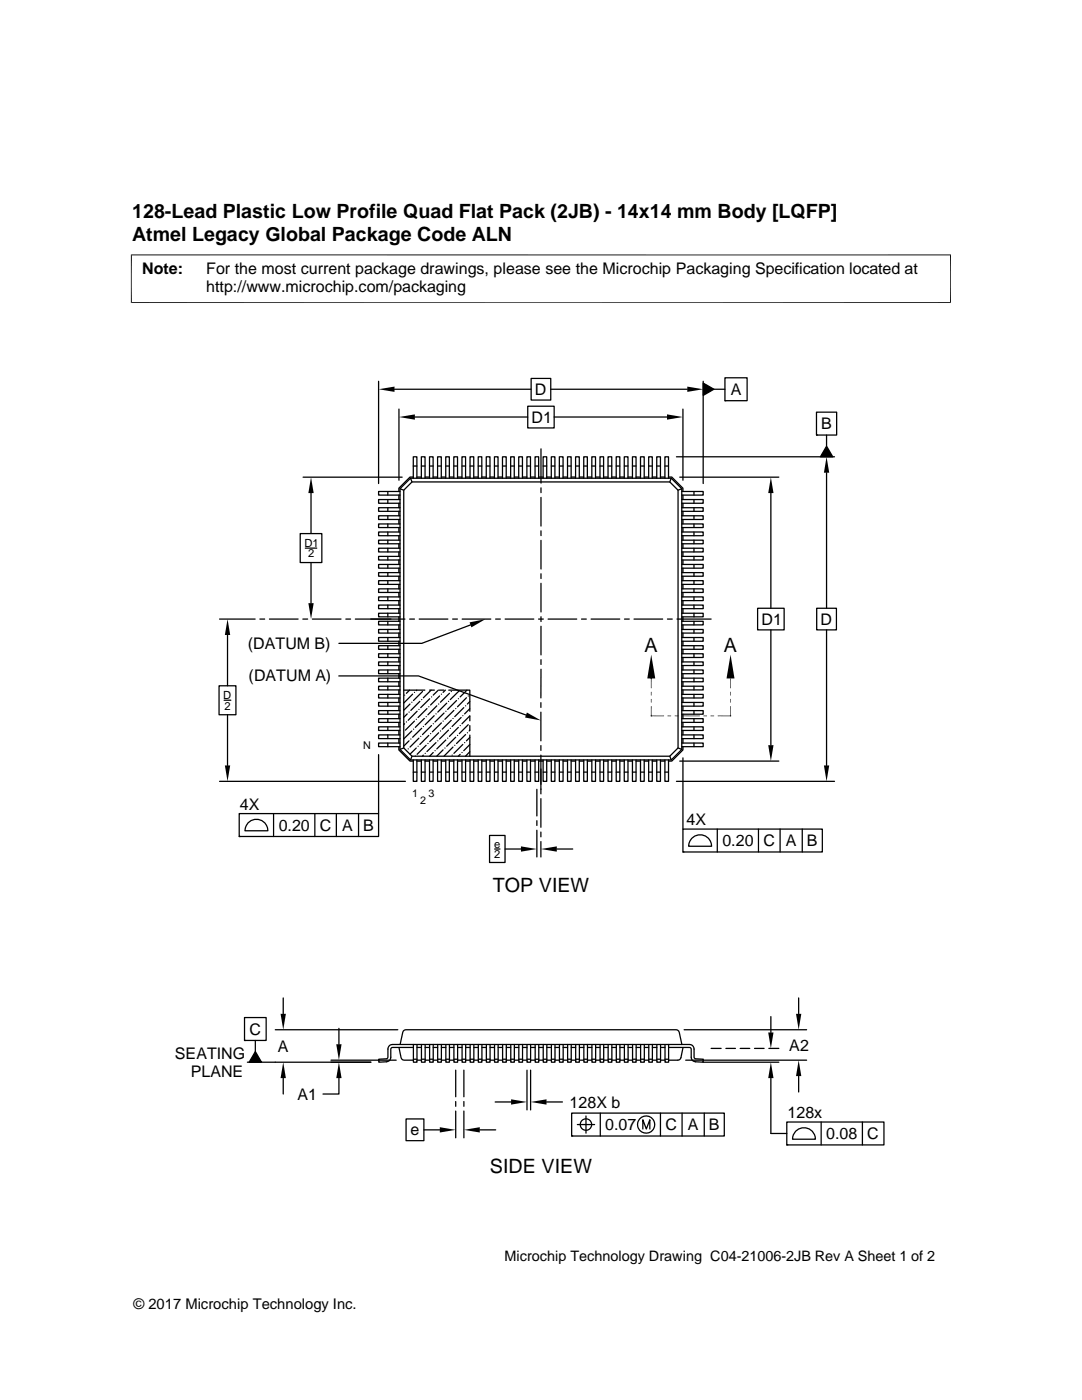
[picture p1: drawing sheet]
<svg xmlns="http://www.w3.org/2000/svg" width="216mm" height="279mm" viewBox="0 0 216 279" stroke-linecap="round" stroke-linejoin="round" font-family="sans-serif">
<g fill="none" stroke="#000" stroke-width=".25">
<path d="M75.5 76.1v20.4M78.7 77.7h27.3M106 75.5h3.9v4.3h-3.9zM109.9 77.7h27.2M140.3 76.5l2.2 1.2-2.2 1.2zM140.3 76.1v20.4M142.5 77.7h2.2M144.7 75.4h4.4v4.6h-4.4zM144.7 80h.1M60.5 95.2h19.7M62.1 98.4v8.1M77.4 98.1v.7"/>
<path d="M77.4 99.7v.7M79.6 98.8v.9M79.6 81.6v14.2M79.8 97.5l.8 .3M79.8 97.5l2.1-2.1h52l2.1 2.1v52.1l-2.1 2.1h-52l-2.1-2.1zM79.8 98.1h-4.3v.7h4.3M79.8 99.7h-4.3v.7h4.3M81.9 95.4l.3 .8M82.2 96.2h51.4l1.7 1.6v51.5l-1.7 1.6h-51.4l-1.6-1.6v-51.5zM82.5 95.2h-.7l-2.2 2.2v.7M82.5 95.4v-4.2h.7v4.2M82.5 93h.7"/>
<path d="M82.8 83.2h22.5M83.2 95.2h.9M84.1 95.4v-4.2h.7v4.2M84.1 93h.7M84.8 95.2h.9M85.7 95.4v-4.2h.7v4.2M85.7 93h.7M86.4 95.2h.9M87.3 95.4v-4.2h.8v4.2M87.3 93h.8M88.1 95.2h.8M88.9 95.4v-4.2h.8v4.2"/>
<path d="M88.9 93h.8M89.7 95.2h.9M90.6 95.4v-4.2h.7v4.2M90.6 93h.7M91.3 95.2h.9M92.2 95.4v-4.2h.7v4.2M92.2 93h.7M92.9 95.2h.9M93.8 95.4v-4.2h.7v4.2M93.8 93h.7M94.5 95.2h.9M95.4 95.4v-4.2h.7v4.2"/>
<path d="M95.4 93h.7M96.1 95.2h.9M97 95.4v-4.2h.8v4.2M97 93h.8M97.8 95.2h.9M98.7 95.4v-4.2h.7v4.2M98.7 93h.7M99.4 95.2h.9M100.3 95.4v-4.2h.7v4.2M100.3 93h.7M101 95.2h.9M101.9 95.4v-4.2h.7v4.2"/>
<path d="M101.9 93h.7M102.6 95.2h.9M103.5 95.4v-4.2h.7v4.2M103.5 93h.7M104.2 95.2h.9M105.1 95.4v-4.2h.8v4.2M105.1 93h.8M105.3 81.1h5.3v4.3h-5.3zM105.9 95.2h.9M106.8 95.4v-4.2h.7v4.2M106.8 93h.7M107.5 95.2h.9"/>
<path d="M107.9 89.6v6.8M107.9 97.4v.9M107.9 99.3v5.7M108.4 95.4v-4.2h.7v4.2M108.4 93h.7M109.1 95.2h.9M110 95.4v-4.2h.7v4.2M110 93h.7M110.6 83.2h22.5M110.7 95.2h.9M111.6 95.4v-4.2h.8v4.2M111.6 93h.8"/>
<path d="M112.4 95.2h.8M113.2 95.4v-4.2h.8v4.2M113.2 93h.8M114 95.2h.9M114.9 95.4v-4.2h.7v4.2M114.9 93h.7M115.6 95.2h.9M116.5 95.4v-4.2h.7v4.2M116.5 93h.7M117.2 95.2h.9M118.1 95.4v-4.2h.7v4.2M118.1 93h.7"/>
<path d="M118.8 95.2h.9M119.7 95.4v-4.2h.7v4.2M119.7 93h.7M120.4 95.2h.9M121.3 95.4v-4.2h.8v4.2M121.3 93h.8M122.1 95.2h.9M123 95.4v-4.2h.7v4.2M123 93h.7M123.7 95.2h.9M124.6 95.4v-4.2h.7v4.2M124.6 93h.7"/>
<path d="M125.3 95.2h.9M126.2 95.4v-4.2h.7v4.2M126.2 93h.7M126.9 95.2h.9M127.8 95.4v-4.2h.7v4.2M127.8 93h.7M128.5 95.2h.9M129.4 95.4v-4.2h.8v4.2M129.4 93h.8M130.2 95.2h.8M131 95.4v-4.2h.8v4.2M131 93h.8"/>
<path d="M131.8 95.2h.9M132.7 95.4v-4.2h.7v4.2M132.7 93h.7M133.4 95.2h.6l2.3 2.2v.7M133.9 95.4l-.3 .8M135 91.2h31.5M135.6 95.2h19.8M136 99.7h4.3v.7h-4.3M136 98.1h4.3v.7h-4.3M136 97.5l-.7 .3M136.3 81.6v14.2M136.3 98.8v.9"/>
<path d="M138.5 98.1v.7M138.5 99.7v.7M153.8 98.4v23M162.9 82.3h4v4.5h-4zM162.9 86.8h.1M164.9 89l1.3 2.2h-2.5zM164.9 86.8v2.2M164.9 94.3v27.1M59.9 106.5h4.3v5.8h-4.3zM60.9 109.4h2.3M62.1 112.3v8.1M77.4 101.3v.7"/>
<path d="M77.4 102.9v.8M77.4 104.6v.7M77.4 106.2v.7M77.4 107.8v.7M77.4 109.4v.8M77.4 111v.8M77.4 112.6v.8M77.4 114.3v.7M77.4 115.9v.7M77.4 117.5v.7M77.4 119.1v.8M79.6 100.4v.9"/>
<path d="M79.6 102v.9M79.6 103.7v.9M79.6 105.3v.9M79.6 106.9v.9M79.6 108.5v.9M79.6 110.2v.8M79.6 111.8v.8M79.6 113.4v.9M79.6 115v.9M79.6 116.6v.9M79.6 118.2v.9M79.6 119.9v.9"/>
<path d="M79.8 101.3h-4.3v.7h4.3M79.8 102.9h-4.3v.8h4.3M79.8 104.6h-4.3v.7h4.3M79.8 106.2h-4.3v.7h4.3M79.8 107.8h-4.3v.7h4.3M79.8 109.4h-4.3v.8h4.3M79.8 111h-4.3v.8h4.3M79.8 112.6h-4.3v.8h4.3M79.8 114.3h-4.3v.7h4.3M79.8 115.9h-4.3v.7h4.3M79.8 117.5h-4.3v.7h4.3M79.8 119.1h-4.3v.8h4.3"/>
<path d="M107.9 105.9v1M107.9 107.8v5.8M107.9 114.5v1M107.9 116.4v5.7M136 119.1h4.3v.8h-4.3M136 117.5h4.3v.7h-4.3M136 115.9h4.3v.7h-4.3M136 114.3h4.3v.7h-4.3M136 112.6h4.3v.8h-4.3M136 111h4.3v.8h-4.3M136 109.4h4.3v.8h-4.3M136 107.8h4.3v.7h-4.3"/>
<path d="M136 106.2h4.3v.7h-4.3M136 104.6h4.3v.7h-4.3M136 102.9h4.3v.8h-4.3M136 101.3h4.3v.7h-4.3M136.3 100.4v.9M136.3 102v.9M136.3 103.7v.9M136.3 105.3v.9M136.3 106.9v.9M136.3 108.5v.9M136.3 110.2v.8M136.3 111.8v.8"/>
<path d="M136.3 113.4v.9M136.3 115v.9M136.3 116.6v.9M136.3 118.2v.9M136.3 119.9v.9M138.5 101.3v.7M138.5 102.9v.8M138.5 104.6v.7M138.5 106.2v.7M138.5 107.8v.7M138.5 109.4v.8M138.5 111v.8"/>
<path d="M138.5 112.6v.8M138.5 114.3v.7M138.5 115.9v.7M138.5 117.5v.7M138.5 119.1v.8M43.7 136.9h3.4v5.7h-3.4zM43.8 123.5h7.1M44.7 139.7h1.4M45.4 126.7v10.2M51.9 123.5h.9M53.8 123.5h5.7M60.4 123.5h1"/>
<path d="M62.3 123.5h5.8M67.6 134.9h15.9l21.5 7.8M69 123.5h1M70.9 123.5h9.9M77.4 120.8v.7M77.4 122.4v.7M77.4 124v.7M77.4 125.6v.7M77.4 127.2v.8M77.4 128.9v.7M77.4 130.5v.7M77.4 132.1v.7"/>
<path d="M77.4 133.7v.8M77.4 135.3v.8M77.4 136.9v.8M77.4 138.6v.7M79.6 121.5v.9M79.6 123.1v.9M79.6 124.7v.9M79.6 126.3v.9M79.6 128v.9M79.6 129.6v.9M79.6 131.2v.9M79.6 132.8v.9"/>
<path d="M79.6 134.5v.8M79.6 136.1v.8M79.6 137.7v.9M79.6 139.3v.9M79.8 120.8h-4.3v.7h4.3M79.8 122.4h-4.3v.7h4.3M79.8 124h-4.3v.7h4.3M79.8 125.6h-4.3v.7h4.3M79.8 127.2h-4.3v.8h4.3M79.8 128.9h-4.3v.7h4.3M79.8 130.5h-4.3v.7h4.3M79.8 132.1h-4.3v.7h4.3"/>
<path d="M79.8 133.7h-4.3v.8h4.3M79.8 135.3h-4.3v.8h4.3M79.8 136.9h-4.3v.8h4.3M79.8 138.6h-4.3v.7h4.3M80.6 137.7h4.2M80.7 138.7h.1M81.7 137.7l-.6 .7M81.7 123.5h1M82.3 138.5l-1.7 1.8M82.7 138.2h.1M83.2 137.7l-.1 .1M83.7 123.5h5.7"/>
<path d="M83.8 140l-1.8 1.8M84.1 139.6h.1M84.3 138l-1.8 1.8M85.7 137.7h1M85.7 139.4l-1.8 1.8M86 137.7l-1.5 1.6M86.1 139.1h.1M87.5 137.7l-1.1 1M87.6 137.7h1M87.7 138.9l-1.8 1.8M88.1 138.5h.1M88.9 137.7l-.5 .5"/>
<path d="M89.5 140h.1M89.5 137.7h4.2v4.2M89.7 138.4l-1.8 1.7M90 138h.1M90.3 123.5h1M91.1 139.8l-1.8 1.8M91.5 139.4h.1M91.7 137.8l-1.8 1.8M92.2 123.5h5.7M93.1 139.3l-1.8 1.8M93.2 137.7l-1.4 1.4M93.4 138.9h.1"/>
<path d="M93.9 124.7l-9.7 3.7h-16.6M98.9 123.5h.9M100.8 123.5h5.7M107.5 123.5h.9M107.9 123.1v.9M107.9 125v5.7M107.9 131.7v.9M107.9 133.6v5.7M109.4 123.5h5.7M116 123.5h1M117.9 123.5h5.8M124.6 123.5h1"/>
<path d="M126.5 123.5h5.7M133.2 123.5h.9M135.1 123.5h6.8M136 138.6h4.3v.7h-4.3M136 136.9h4.3v.8h-4.3M136 135.3h4.3v.8h-4.3M136 133.7h4.3v.8h-4.3M136 132.1h4.3v.7h-4.3M136 130.5h4.3v.7h-4.3M136 128.9h4.3v.7h-4.3M136 127.2h4.3v.8h-4.3M136 125.6h4.3v.7h-4.3"/>
<path d="M136 124h4.3v.7h-4.3M136 122.4h4.3v.7h-4.3M136 120.8h4.3v.7h-4.3M136.3 121.5v.9M136.3 123.1v.9M136.3 124.7v.9M136.3 126.3v.9M136.3 128v.9M136.3 129.6v.9M136.3 131.2v.9M136.3 132.8v.9M136.3 134.5v.8"/>
<path d="M136.3 136.1v.8M136.3 137.7v.9M136.3 139.3v.9M138.5 120.8v.7M138.5 122.4v.7M138.5 124v.7M138.5 125.6v.7M138.5 127.2v.8M138.5 128.9v.7M138.5 130.5v.7M138.5 132.1v.7M138.5 133.7v.8"/>
<path d="M138.5 135.3v.8M138.5 136.9v.8M138.5 138.6v.7M151.2 121.4h5.3v4.3h-5.3zM153.8 125.7v23M163 121.4h3.9v4.3h-3.9zM164.9 125.7v27.1M43.8 155.9h37.1M45.4 142.6v10.2M75.5 150.6v11.8M77.4 140.2v.7M77.4 141.8v.7"/>
<path d="M77.4 143.4v.8M77.4 145.1v.7M77.4 146.7v.7M77.4 148.3v.7M79.6 149v.7l2.2 2.2h.7M79.6 140.9v.9M79.6 142.5v.9M79.6 144.2v.9M79.6 145.8v.9M79.6 147.4v.9M79.8 140.2h-4.3v.7h4.3M79.8 141.8h-4.3v.7h4.3"/>
<path d="M79.8 143.4h-4.3v.8h4.3M79.8 145.1h-4.3v.7h4.3M79.8 146.7h-4.3v.7h4.3M79.8 148.3h-4.3v.7h4.3M80.6 149.3l-.8 .3M80.7 144.4l-.1 .2M81.1 144.1h.1M81.3 142.5l-.7 .7M81.4 149.5h.1M81.6 142.1h.1M81.6 147.8l-1 1.1M81.8 140.5l-1.2 1.3"/>
<path d="M82 147.5h.1M82.2 140.1h.1M82.2 145.9l-1.6 1.6M82.2 150.9l-.3 .8M82.5 154.1h.7M82.5 151.7v4.2h.7v-4.2M82.5 145.5h.1M82.7 143.9l-1.8 1.8M82.9 150.9h.1M83.1 143.6h.1M83.1 149.3l-1.3 1.2M83.2 151.9h.9"/>
<path d="M83.2 141.9l-1.8 1.8M83.4 148.9h.1M83.6 141.6h.1M83.6 147.3l-1.8 1.8M83.9 147h.1M84.1 154.1h.7M84.1 151.7v4.2h.7v-4.2M84.1 145.4l-1.8 1.7M84.5 150.7l-.2 .2M84.5 145h.1M84.7 143.4l-1.8 1.8M84.8 151.9h.9"/>
<path d="M84.8 150.3h.1M85 143h.1M85 148.7l-1.8 1.8M85.2 141.4l-1.8 1.8M85.4 148.4h.1M85.6 141.1h.1M85.6 146.8l-1.8 1.8M85.7 154.1h.7M85.7 151.7v4.2h.7v-4.2M85.9 146.4h.1M86.1 144.8l-1.8 1.8M86.4 151.9h.9"/>
<path d="M86.4 150.2l-.7 .7M86.4 144.4h.1M86.6 142.8l-1.8 1.8M86.8 149.8h.1M87 148.2l-1.8 1.8M87 142.5h.1M87.2 140.9l-1.8 1.8M87.3 154.1h.8M87.3 151.7v4.2h.8v-4.2M87.4 147.8h.1M87.5 140.5h.1M87.5 146.2l-1.8 1.8"/>
<path d="M87.9 145.9h.1M88.1 151.9h.8M88.1 144.3l-1.8 1.8M88.4 149.6l-1.3 1.3M88.4 143.9h.1M88.6 142.3l-1.8 1.8M88.8 149.3h.1M88.9 154.1h.8M88.9 151.7v4.2h.8v-4.2M89 147.7l-1.8 1.8M89 141.9h.1M89.1 140.3l-1.7 1.8"/>
<path d="M89.3 147.3h.1M89.5 145.7l-1.8 1.8M89.7 151.9h.9M89.9 145.4h.1M90 143.7l-1.8 1.8M90.2 150.7h.1M90.4 149.1l-1.8 1.8M90.4 143.4h.1M90.6 154.1h.7M90.6 151.7v4.2h.7v-4.2M90.6 141.8l-1.8 1.8M90.7 148.7h.1"/>
<path d="M90.9 147.1l-1.8 1.8M90.9 141.4h.1M91.3 146.8h.1M91.3 151.9h.9M91.5 145.2l-1.8 1.8M91.8 150.5l-.4 .4M91.8 144.8h.1M92 143.2l-1.8 1.8M92.2 150.2h.1M92.2 154.1h.7M92.2 151.7v4.2h.7v-4.2M92.4 148.6l-1.8 1.7"/>
<path d="M92.4 142.8h.1M92.5 141.2l-1.8 1.8M92.7 148.2h.1M92.9 146.6l-1.8 1.8M92.9 140.9h.1M92.9 151.9h.9M93.3 146.2h.1M93.4 144.6l-1.7 1.8M93.7 142.9v.9M93.7 144.8v1M93.7 146.7v4.2M93.7 150l-.8 .9"/>
<path d="M93.7 147.2l-.6 .6M93.7 148.6l-1.2 1.2M93.7 145.7l-.1 .2M93.7 140l-.4 .5M93.7 141.4l-1 1.1M93.7 142.9l-1.5 1.5M93.8 154.1h.7M93.8 151.7v4.2h.7v-4.2M94.5 151.9h.9M95.4 154.1h.7M95.4 151.7v4.2h.7v-4.2M96.1 151.9h.9"/>
<path d="M97 154.1h.8M97 151.7v4.2h.8v-4.2M97.8 151.9h.9M98.7 154.1h.7M98.7 151.7v4.2h.7v-4.2M99.4 151.9h.9M100.3 154.1h.7M100.3 151.7v4.2h.7v-4.2M101 151.9h.9M101.9 154.1h.7M101.9 151.7v4.2h.7v-4.2M102.6 151.9h.9"/>
<path d="M103.5 154.1h.7M103.5 151.7v4.2h.7v-4.2M104.2 151.9h.9M105.1 154.1h.8M105.1 151.7v4.2h.8v-4.2M105.9 151.9h.9M106.8 154.1h.7M106.8 151.7v4.2h.7v-4.2M107.1 157.5v5.3M107.5 151.9h.9M107.9 140.2v1M107.9 142.1v5.7"/>
<path d="M107.9 148.8v1M107.9 150.7v7.7M107.9 159.4v5.7M108.4 154.1h.7M108.4 151.7v4.2h.7v-4.2M109.1 151.9h.9M110 154.1h.7M110 151.7v4.2h.7v-4.2M110.7 151.9h.9M111.6 154.1h.8M111.6 151.7v4.2h.8v-4.2M112.4 151.9h.8"/>
<path d="M113.2 154.1h.8M113.2 151.7v4.2h.8v-4.2M114 151.9h.9M114.9 154.1h.7M114.9 151.7v4.2h.7v-4.2M115.6 151.9h.9M116.5 154.1h.7M116.5 151.7v4.2h.7v-4.2M117.2 151.9h.9M118.1 154.1h.7M118.1 151.7v4.2h.7v-4.2M118.8 151.9h.9"/>
<path d="M119.7 154.1h.7M119.7 151.7v4.2h.7v-4.2M120.4 151.9h.9M121.3 154.1h.8M121.3 151.7v4.2h.8v-4.2M122.1 151.9h.9M123 154.1h.7M123 151.7v4.2h.7v-4.2M123.7 151.9h.9M124.6 154.1h.7M124.6 151.7v4.2h.7v-4.2M125.3 151.9h.9"/>
<path d="M126.2 154.1h.7M126.2 151.7v4.2h.7v-4.2M126.9 151.9h.9M127.8 154.1h.7M127.8 151.7v4.2h.7v-4.2M128.5 151.9h.9M129.4 154.1h.8M129.4 151.7v4.2h.8v-4.2M130.2 151.9h.8M131 154.1h.8M131 151.7v4.2h.8v-4.2M131.8 151.9h.9"/>
<path d="M132.7 154.1h.7M132.7 151.7v4.2h.7v-4.2M133.6 150.9l.3 .8M135 155.9h31.5M135.3 149.3l.7 .3M135.6 151.9h19.8M136 148.3h4.3v.7h-4.3M136 146.7h4.3v.7h-4.3M136 145.1h4.3v.7h-4.3M136 143.4h4.3v.8h-4.3M136 141.8h4.3v.7h-4.3M136 140.2h4.3v.7h-4.3"/>
<path d="M136.3 140.9v.9M136.3 142.5v.9M136.3 144.2v.9M136.3 145.8v.9M136.3 149v.7l-2.3 2.2h-.6M136.3 147.4v.9M136.3 151.3v14.2M138.5 140.2v.7M138.5 141.8v.7M138.5 143.4v.8M138.5 145.1v.7M138.5 146.7v.7"/>
<path d="M138.5 148.3v.7M47.7 162.4h27.8v4.5h-27.8zM47.7 166.9h.1M49.7 164.1a2.28 2.28 0 0 1 2.4-.4 2.28 2.28 0 0 1 1.3 2.1h-4.5l.3-1.2zM54.6 162.4v4.5M62.8 162.4v4.5M67.1 162.4v4.5M71.5 162.4v4.5M97.7 166.7h3.1v5.4h-3.1zM98.7 169.4h1.1M100.8 169.4h3.1M107.1 163.8v.9"/>
<path d="M107.1 165.7v5.3M107.9 166.1v.9M107.9 168v3M111.1 169.4h3.2M136.3 165.5h27.8v4.5h-27.8zM136.3 170h.1M138.2 167.2a2.28 2.28 0 0 1 2.4-.4 2.28 2.28 0 0 1 1.4 2.1h-4.6l.3-1.2zM143.1 165.5v4.5M151.3 165.5v4.5M155.7 165.5v4.5M160.1 165.5v4.5M56.5 199.2v3.1"/>
<path d="M159.4 199.2v3.1M48.8 203.1h4.3v4.5h-4.3zM48.8 207.6h.1M49.4 212h24.6M50.9 207.6v2.3M50.9 209.9l1.3 2.1h-2.5zM54.9 205.5h24.5M56.5 215.2v3.1M66 211.6h13.1M67.6 215.2v3.1h-3.1M67.6 205.2v3.2M79.6 209l.6 2.3 .4 .3h1.9"/>
<path d="M79.8 208.4l.6-2.4 .1-.3 .5-.2h53.9l.5 .2 .1 .3 .6 2.4M82.5 209l-4.4 .1-.1 .3v1.6a.9 .9 0 0 1-.9 .9l-1.5 .1v-.6l1.5-.1 .3-.2v-1.7a.91 .91 0 0 1 .9-1h59.3a.88 .88 0 0 1 .9 1v1.7l.3 .2 1.5 .1v.6l-1.5-.1a.89 .89 0 0 1-.9-.9v-1.6l-.1-.3-4.4-.1M82.5 208.4v3.6h.7v-3.6M82.5 211.4h.7M83.2 211.6h.9M83.2 209h.9M84.1 208.4v3.6h.7v-3.6M84.1 211.4h.7M84.8 211.6h.9M84.8 209h.9M85.7 208.4v3.6h.7v-3.6M85.7 211.4h.7"/>
<path d="M86.4 211.6h.9M86.4 209h.9M87.3 208.4v3.6h.8v-3.6M87.3 211.4h.8M88.1 211.6h.9M88.1 209h.9M89 208.4v3.6h.7v-3.6M89 211.4h.7M89.7 211.6h.9M89.7 209h.9M90.6 208.4v3.6h.7v-3.6M90.6 211.4h.7"/>
<path d="M90.9 213.6v5.3M90.9 219.8v1M91.3 211.6h.9M91.3 209h.9M92.2 208.4v3.6h.7v-3.6M92.2 211.4h.7M92.6 213.6v5.3M92.6 219.8v1M92.9 211.6h.9M92.9 209h.9M93.8 208.4v3.6h.8v-3.6M93.8 211.4h.8"/>
<path d="M94.6 211.6h.8M94.6 209h.8M95.4 208.4v3.6h.8v-3.6M95.4 211.4h.8M96.2 211.6h.8M96.2 209h.8M97 208.4v3.6h.8v-3.6M97 211.4h.8M97.8 211.6h.9M97.8 209h.9M98.7 208.4v3.6h.7v-3.6M98.7 211.4h.7"/>
<path d="M98.8 219.9h3.2M99.4 211.6h.9M99.4 209h.9M100.3 208.4v3.6h.7v-3.6M100.3 211.4h.7M101 211.6h.9M101 209h.9M101.9 208.4v3.6h.7v-3.6M101.9 211.4h.7M102.6 211.6h.9M102.6 209h.9M103.5 208.4v3.6h.8v-3.6"/>
<path d="M103.5 211.4h.8M104.3 211.6h.9M104.3 209h.9M105.2 208.4v3.6h.7v-3.6M105.2 211.4h.7M105.2 213.6v7.9M105.9 211.6h.9M105.9 209h.9M105.9 213.6v7.9M106.8 208.4v3.6h.7v-3.6M106.8 211.4h.7M107.5 211.6h.9"/>
<path d="M107.5 209h.9M108.4 208.4v3.6h.7v-3.6M108.4 211.4h.7M109.1 219.9h3.1M109.1 211.6h.9M109.1 209h.9M110 208.4v3.6h.7v-3.6M110 211.4h.7M110.7 211.6h.9M110.7 209h.9M111.6 208.4v3.6h.8v-3.6M111.6 211.4h.8"/>
<path d="M112.4 211.6h.9M112.4 209h.9M113.3 208.4v3.6h.7v-3.6M113.3 211.4h.7M114 211.6h.9M114 209h.9M114.9 208.4v3.6h.7v-3.6M114.9 211.4h.7M115.6 211.6h.9M115.6 209h.9M116.5 208.4v3.6h.7v-3.6M116.5 211.4h.7"/>
<path d="M117.2 211.6h.9M117.2 209h.9M118.1 208.4v3.6h.8v-3.6M118.1 211.4h.8M118.9 211.6h.8M118.9 209h.8M119.7 208.4v3.6h.8v-3.6M119.7 211.4h.8M120.5 211.6h.8M120.5 209h.8M121.3 208.4v3.6h.8v-3.6M121.3 211.4h.8"/>
<path d="M122.1 211.6h.9M122.1 209h.9M123 208.4v3.6h.7v-3.6M123 211.4h.7M123.7 211.6h.9M123.7 209h.9M124.6 208.4v3.6h.7v-3.6M124.6 211.4h.7M125.3 211.6h.9M125.3 209h.9M126.2 208.4v3.6h.7v-3.6M126.2 211.4h.7"/>
<path d="M126.9 211.6h.9M126.9 209h.9M127.8 208.4v3.6h.8v-3.6M127.8 211.4h.8M128.6 211.6h.9M128.6 209h.9M129.5 208.4v3.6h.7v-3.6M129.5 211.4h.7M130.2 211.6h.9M130.2 209h.9M131.1 208.4v3.6h.7v-3.6M131.1 211.4h.7"/>
<path d="M131.8 211.6h.9M131.8 209h.9M132.7 208.4v3.6h.7v-3.6M132.7 211.4h.7M136.3 209l-.6 2.3-.4 .3h-1.9M136.5 205.5h24.5M136.8 211.6h24.2M140.3 212h15.1M141.9 209.2h2M144.8 209.2h1.9M147.7 209.2h1.9M150.6 209.2h1.9"/>
<path d="M153.4 209.2h2M153.8 202.9v3.2M153.8 215.2v11h3.2M159.4 214.8v3.1M81 223.3h3.6v4.3h-3.6zM84.6 225.5h3.2M90.9 221.7v5.4M92.6 221.7v5.4M95.7 225.5h3.2M114.1 222.1h30.4v4.6h-30.4zM114.1 226.7h.1M115.2 224.4h3.4"/>
<path d="M116.9 222.7v3.4M119.8 222.1v4.6M128.3 225.3v-1.8l.7 1.8 .7-1.8v1.8M131.8 222.1v4.6M136.1 222.1v4.6M140.5 222.1v4.6M157 223.9h19.4v4.6h-19.4zM157 228.5h.1M158.9 225.6a2.29 2.29 0 0 1 2.5-.3 2.29 2.29 0 0 1 1.3 2.1h-4.6l.4-1.2zM163.9 223.9v4.6M172.1 223.9v4.6"/>
<circle cx="116.9" cy="224.4" r="1.14"/>
<circle cx="128.9" cy="224.4" r="1.71"/>
</g>
<g fill="#000">
<path d="M75.5 77.7l3.2-.5v1zM137.1 77.2l3.2 .5-3.2 .5zM140.3 76.5l2.2 1.2-2.2 1.2zM62.1 95.2l.5 3.2h-1.1zM79.6 83.2l3.2-.5v1.1zM133.1 82.7l3.2 .5-3.2 .6zM153.8 95.2l.5 3.2h-1zM164.9 91.2l.6 3.1h-1.1zM164.9 89l1.3 2.2h-2.5zM45.4 123.5l.5 3.2h-1zM61.5 120.4h1.1l-.5 3.1zM93.7 124.2l3.2-.6-2.8 1.6z"/>
<path d="M129.9 130.6l.8 4.8h-1.5zM129.9 138.1l.1 .7h-.1zM129.9 135.4l.1 2h-.1zM129.9 138.1h.1v.7zM129.9 135.4h.1v2zM145.7 135.4l.1 2h-.1zM145.7 138.1l.1 .7h-.1zM145.7 139.5l.1 .7h-.1zM145.8 130.6l.8 4.8h-1.6zM145.7 135.4h.1v2zM145.7 138.1h.1v.7zM145.7 139.5h.1v.7z"/>
<path d="M44.9 152.8h1l-.5 3.1zM105.1 142.2l2.8 1.6-3.1-.6zM129.9 140.9l.1 2h-.1zM129.9 139.5l.1 .7h-.1zM129.9 140.9h.1v2zM129.9 139.5h.1v.7zM133.2 142.9l.7-.1v.1zM133.2 142.8h.7l-.7 .1zM134.6 142.9l.8-.1v.1zM134.6 142.8h.8l-.8 .1zM140.4 142.9l.7-.1v.1zM140.4 142.8h.7l-.7 .1z"/>
<path d="M141.8 142.9l.7-.1v.1zM141.8 142.8h.7l-.7 .1zM145.7 140.9l.1 2h-.1zM145.7 140.9h.1v2zM153.3 148.7h1l-.5 3.2zM164.4 152.8h1.1l-.6 3.1zM103.9 168.9l3.2 .5-3.2 .6zM107.9 169.4l3.2-.5v1.1zM50.9 209.9l1.3 2.1h-2.5zM56.5 212l.5 3.2h-1zM56 202.3h1l-.5 3.2zM67.1 208.4h1.1l-.6 3.2z"/>
<path d="M67.6 212l.6 3.2h-1.1zM102 219.4l3.2 .5-3.2 .6zM105.9 219.9l3.2-.5v1.1zM153.8 212l.5 3.2h-1zM153.3 206.1h1l-.5 3.1zM159.4 211.6l.5 3.2h-1.1zM158.8 202.3h1.1l-.5 3.2zM87.8 225l3.1 .5-3.1 .5zM92.6 225.5l3.1-.5v1z"/>
</g>
<path d="M26.1 50.9h163.7M26.2 50.8v9.7M189.7 50.8v9.7M26.1 60.4h163.7M129.9 135.4h.1M129.9 142.8v.1M129.9 142.9h2.6M136.1 142.9h3.5M143.2 142.9h2.6" fill="none" stroke="#000" stroke-width=".2"/>
<g font-size="3.9">
<text x="26.4" y="43.5">128-Lead Plastic Low Profile Quad Flat Pack (2JB) - 14x14 mm Body [LQFP]</text>
<text x="26.4" y="48">Atmel Legacy Global Package Code ALN</text>
<text x="128.6" y="130.1">A</text>
<text x="144.5" y="130.1">A</text>
<text x="98.3" y="178">TOP VIEW</text>
<text x="97.8" y="234">SIDE VIEW</text>
</g>
<g font-size="3.2">
<text x="28.4" y="54.6">Note:</text>
<text x="41.1" y="58.3">http://www.microchip.com/packaging</text>
<text x="41.1" y="54.6">For the most current package drawings, please see the Microchip Packaging Specification located at</text>
<text x="106.7" y="78.8">D</text>
<text x="145.8" y="78.8">A</text>
<text x="106.1" y="84.4">D1</text>
<text x="163.8" y="85.7">B</text>
<text x="152" y="124.7">D1</text>
<text x="163.7" y="124.7">D</text>
<text x="49.5" y="129.6">(DATUM B)</text>
<text x="49.6" y="136">(DATUM A)</text>
<text x="47.9" y="161.6">4X</text>
<text x="55.6" y="165.8">0.20</text>
<text x="63.8" y="165.8">C</text>
<text x="68.3" y="165.8">A</text>
<text x="72.5" y="165.8">B</text>
<text x="137" y="164.7">4X</text>
<text x="144.1" y="168.9">0.20</text>
<text x="152.3" y="168.9">C</text>
<text x="156.8" y="168.9">A</text>
<text x="161" y="168.9">B</text>
<text x="49.8" y="206.5">C</text>
<text x="55.4" y="209.9">A</text>
<text x="157.5" y="209.7">A2</text>
<text x="34.9" y="211.3">SEATING</text>
<text x="38.1" y="215">PLANE</text>
<text x="59.4" y="219.5">A1</text>
<text x="113.7" y="221">128X b</text>
<text x="81.9" y="226.6">e</text>
<text x="120.8" y="225.6">0.07</text>
<text x="132.8" y="225.6">C</text>
<text x="137.2" y="225.6">A</text>
<text x="141.4" y="225.6">B</text>
<text x="157.1" y="223.2">128x</text>
<text x="164.9" y="227.3">0.08</text>
<text x="173.1" y="227.4">C</text>
</g>
<g font-size="2.9">
<text x="100.7" y="251.7">Microchip Technology Drawing C04-21006-2JB Rev A Sheet 1 of 2</text>
<text x="26.6" y="261.3">© 2017 Microchip Technology Inc.</text>
</g>
<g font-size="2.2">
<text x="60.7" y="109.1">D1</text>
<text x="61.5" y="111.3">2</text>
<text x="44.6" y="139.5">D</text>
<text x="44.8" y="141.6">2</text>
<text x="98.6" y="169.2">e</text>
<text x="98.6" y="171.3">2</text>
</g>
<g font-size="2.1">
<text x="72.4" y="149.4">N</text>
<text x="82.3" y="159">1</text>
<text x="83.9" y="160.4">2</text>
<text x="85.5" y="159">3</text>
</g>
</svg>
